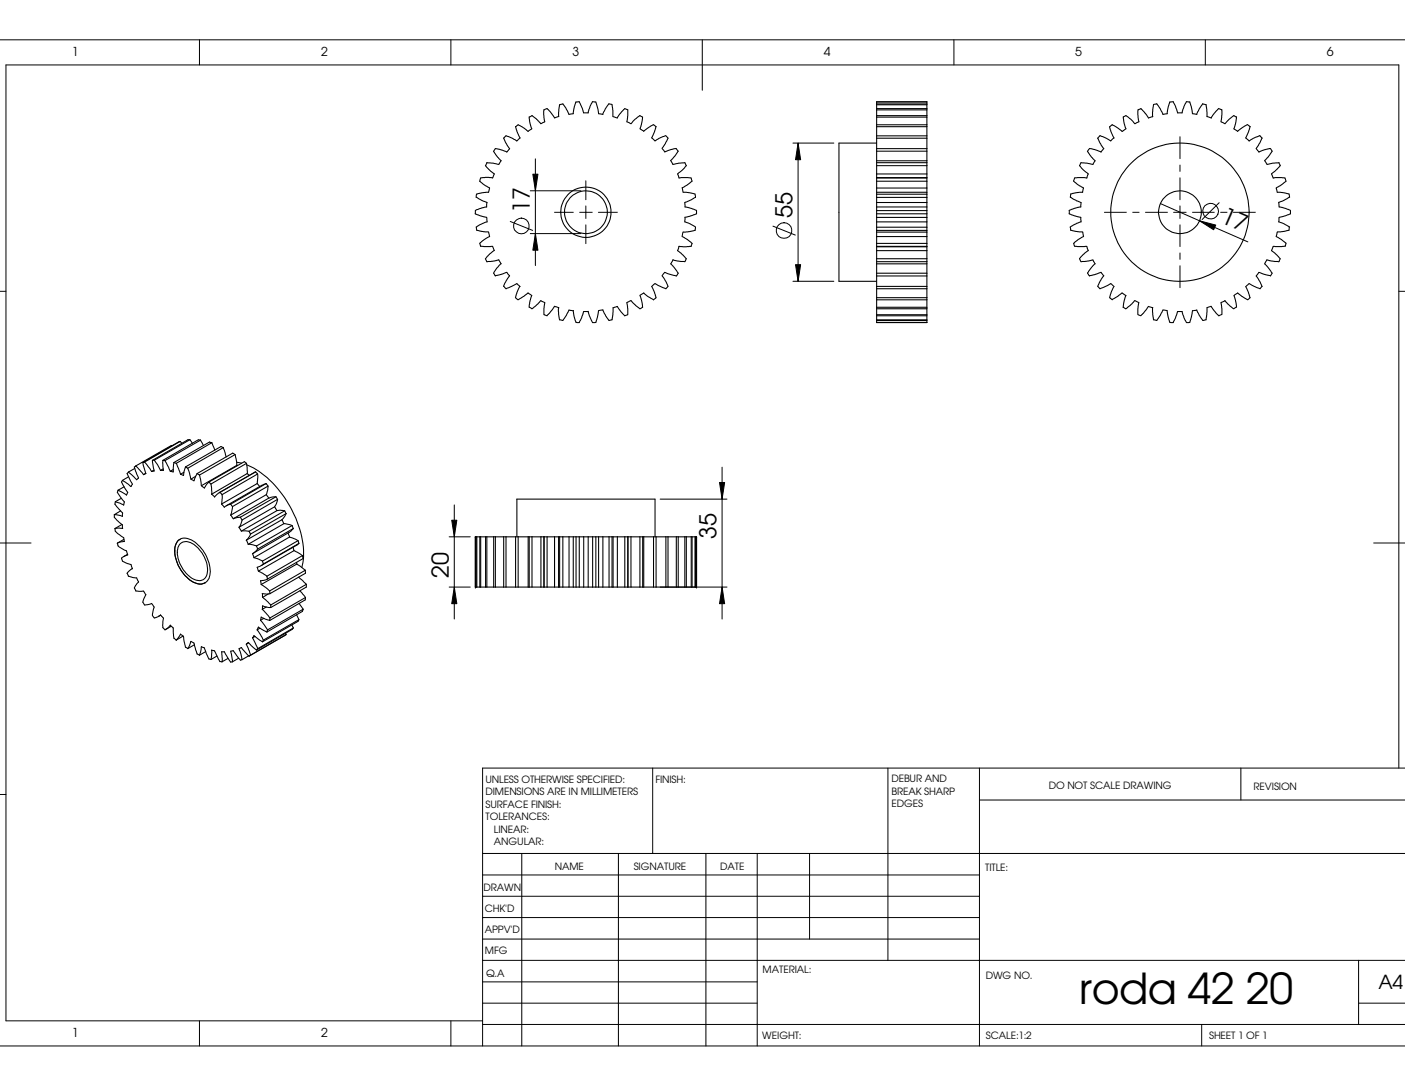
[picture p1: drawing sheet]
<svg xmlns="http://www.w3.org/2000/svg" width="279mm" height="216mm" viewBox="0 0 279 216" stroke-linecap="round" stroke-linejoin="round" font-family="sans-serif">
<g fill="none" stroke="#000" stroke-width=".2">
<path d="M-.1 7.9h279.5M39.7 7.9v5M89.7 7.9v5M139.7 7.9v10M189.7 7.9v5M239.7 7.9v5M105.5 37.9h10M106 34.6h1l-.5 3.3zM106.5 31.6v21.2M116.5 35.9v3.8M157.7 28.4h8.1M158.7 28.4l.5 3.3h-1z"/>
<path d="M158.7 28.4v27.5M234.7 27.2v4.3M234.7 32.8v1.3M234.7 35.3v4.4M-.1 57.9h1.3M101.5 44l4.4 1.8M105.5 46.4h10M106.5 46.4l.5 3.3h-1zM110.3 42.2h3.7M115.3 42.2h2.5M116.5 40.9v2.5M116.5 44.7v3.7"/>
<path d="M119 42.2h3.8M153.7 45l4.5 1.7M157.7 55.9h8.1M158.2 52.6h1l-.5 3.3zM219.6 42.2h4.4M225.3 42.2h1.2M227.8 42.2h4.4M230.8 40.5l17.4 7.6M233.4 42.2h2.5M234.7 40.9v2.5M234.7 44.7v4.3M234.7 50.3v1.3"/>
<path d="M234.7 52.8v4.4M237.2 42.2h4.3M238.5 43.9l3.3 .8-.5 1zM242.4 40.3l-3.3 3.3M242.7 42.2h1.3M245.3 42.2h4.3M278.2 57.9h1.2M131.3 99.2h13.3M143.1 95.9h1l-.5 3.3zM143.6 92.9v30.2M0 107.9h6.2M89.3 106.7h4.2"/>
<path d="M89.3 116.7h4.2M89.8 103.4h1l-.5 3.3zM90.3 116.7l.5 3.3h-1zM90.3 100.4v22.7M131.3 116.7h13.3M143.6 116.7l.5 3.3h-1zM273.2 107.9h6.2M-.1 157.9h1.3M129.8 152.7v17M176.6 152.7v38.2M194.8 152.7v55.2M194.8 159h84.6"/>
<path d="M246.8 152.7v6.3M278.2 152.7v-139.8h-277v190h94.8M279.4 152.7h-183.4v55.2M96 169.7h183.4M96 173.9h98.8M96 178.2h98.8M103.8 169.7v38.2M123 169.7v38.2M140.4 169.7v38.2M150.6 169.7v38.2M161 169.7v17M96 182.4h98.8"/>
<path d="M96 186.7h98.8M96 190.9h183.4M96 195.2h54.6M96 199.4h54.6M270.2 199.4h9.2M270.2 190.9v12.8M0 207.9h279.4M39.7 202.9v5M89.7 202.9v5M96 203.7h183.4M239 203.7v4.2"/>
<circle cx="103.7" cy="44.9" r="1.57"/>
<circle cx="155.9" cy="45.8" r="1.56"/>
<circle cx="240.7" cy="42" r="1.57"/>
</g>
<g fill="none" stroke="#000" stroke-width=".21">
<path d="M94.8 38.6a.73 .73 0 0 0 .5 1l1.6 .7M95.4 36l1.5 1.1a.57 .57 0 0 1 .3 1v.1l-1.3 .1-1.1 .3M96.5 32.9l1.4 1.3a.45 .45 0 0 1 .4 .4 .45 .45 0 0 1-.2 .5l-.1 .3M98 35.3h-2.3l-.3 .7M98.1 30.1l1 1.3a.63 .63 0 0 1 .4 .9 .63 .63 0 0 1-.9 .3l-1.1-.2a.55 .55 0 0 0-.9 .4v.1M100.2 27.4l.8 1.7a.43 .43 0 0 1 .3 .4 .43 .43 0 0 1-.3 .5l-.2 .2-1.8-.6a.58 .58 0 0 0-.8 .5M102.5 25.1l.7 1.9a.52 .52 0 0 1-.2 .9l-.3 .1-1.1-.7a.82 .82 0 0 0-1.4 .1v.1M102.5 25.2l.2-.1a.56 .56 0 0 1 1 0l1.3 1M105.2 23.2l.4 1.9a.51 .51 0 0 1 .1 .6 .51 .51 0 0 1-.5 .3l-.2 .1M105.2 23.3l.3-.1a.52 .52 0 0 1 .8 .2l1.2 1.2M110.3 23.4l-1.1-1.4a.57 .57 0 0 0-.5-.4 .57 .57 0 0 0-.6 .5l.1 1.6a.4 .4 0 0 1 .1 .5 .4 .4 0 0 1-.4 .2l-.3 .2M111.1 23.2l-.8 .3"/>
<path d="M113.1 22.7l-.8-1.6a.57 .57 0 0 0-.7-.4 .57 .57 0 0 0-.4 .7l-.1 1.8M116 22.4l-.5-1.5a.57 .57 0 0 0-.6-.7 .57 .57 0 0 0-.6 .7l-.3 1.7-.8 .1M117.8 20.2l-.5 .9-.3 1.3h-.9M117.9 20.2l.6 .1 .5 2.3h.5a.31 .31 0 0 0 .4 .1 .31 .31 0 0 0 .1-.3l1.1-1.8M121.1 20.7l.6 .1M121.7 20.8l.2 2.4M121.9 23.2h.2a.54 .54 0 0 0 .6 .2 .54 .54 0 0 0 .4-.5l.9-1a.49 .49 0 0 1 .8-.1v2a.53 .53 0 0 0 .5 .7l.2 .1 1.2-1.3a.57 .57 0 0 1 .5-.3 .57 .57 0 0 1 .6 .3M127.8 23.3l-.3 1.8a.54 .54 0 0 0-.1 .6 .54 .54 0 0 0 .5 .3l.1 .1 1.3-1a.6 .6 0 0 1 .6-.3 .6 .6 0 0 1 .5 .5l-.8 2.1M129.6 27.4l.7 .6M131.7 29.5l.5 .7M132.4 27l-1.4 .5-.7 .5M132.4 27l.2 .2a.58 .58 0 0 1-.1 .9l-.8 1.4"/>
<path d="M133.4 32l.4 .7 1.8-.3a.61 .61 0 0 1 .8 .5l-.3 .5-1.4 1.2 .3 .7 2.4 .1M134.5 29.5l-1.1 .2-1.2 .5M134.5 29.5l.3 .6M134.9 30.1l-.8 1.1-.8 .7M135.7 37.4l.1 .8M135.8 38.2l1.4 .1 1 .3M137.5 35.4l.1 .6M137.6 36l-.9 .8-1.1 .5M138.2 38.6a.57 .57 0 0 1-.3 .9l-1.7 .8v.8l2.3 .7M174.3 38.2v.4M174.3 35.3v.1M174.3 28.4h-7.5v27.5h7.5"/>
<path d="M174.3 23v.3M174.3 21.6v.2M174.3 20.7v.1M174.3 20.3h10M174.3 35.3h10M174.3 20.3v.4M174.3 20.8v.8M174.3 21.8v1.2M174.3 23.3v12M174.3 35.4v2.8M174.3 38.6v24M174.3 39.2h10"/>
<path d="M174.3 38.6h10M174.3 38.2h10M174.3 37.4h10M174.3 36h10M174.3 35.4h10M174.3 32.3h10M174.3 32.9h10M174.3 34.6h10M174.3 29.5h10M174.3 30.1h10M174.3 32h10M174.3 27.5h10"/>
<path d="M174.3 27h10M174.3 25.2h10M174.3 24.8h10M174.3 23h10M174.3 23.3h10M174.3 21.8h10M174.3 21.6h10M174.3 20.8h10M174.3 20.7h10M184.3 38.2v.4M184.3 35.3v.1M184.3 23v.3"/>
<path d="M184.3 21.6v.2M184.3 20.7v.1M184.3 20.3v.4M184.3 20.8v.8M184.3 21.8v1.2M184.3 23.3v12M184.3 35.4v2.8M184.3 38.6v21M212.9 38.6a.51 .51 0 0 0 .3 .8l1.8 .9-.1 .8-2.3 .7M213.5 36l1.5 1.1a.53 .53 0 0 1 .5 .4 .53 .53 0 0 1-.2 .6v.1M215.3 38.2l-1.1 .1-1.3 .3M218.3 27.5l.9 1.6a.43 .43 0 0 1 .2 .4 .43 .43 0 0 1-.2 .4l-.3 .3-1.4-.5a.71 .71 0 0 0-1.2 .4l1.1 1.5a.42 .42 0 0 1 .2 .7l-.3 .4-1.7-.3a.61 .61 0 0 0-.9 .5l.4 .5 1.3 1.2-.1 .3a.38 .38 0 0 1-.2 .4 .38 .38 0 0 1-.4 0h-1.9l-.3 .7"/>
<path d="M218.7 27l-.4 .5M218.7 27l1.4 .5 .8 .5M220.6 25.2l.9 2.2-.6 .6M221.2 24.8l-.5 .4M223.4 23.2l.2 1.7a.67 .67 0 0 1 .2 .8 .67 .67 0 0 1-.7 .3l-2-1.2M226.9 21.6l-.6 .2 .1 1.9a.41 .41 0 0 1 0 .4 .41 .41 0 0 1-.3 .3l-.4 .2-1.3-1.3a.6 .6 0 0 0-1 0M230 20.7a.54 .54 0 0 0-.5 .1 .54 .54 0 0 0-.2 .5l-.1 1.9h-.2a.54 .54 0 0 1-.6 .2 .54 .54 0 0 1-.4-.5l-1.1-1.3M233.3 20.2h-.3a.49 .49 0 0 0-.5 .7l-.4 1.7h-.4a.53 .53 0 0 1-.7-.5l-1-1.5M233.3 20.2l.9 2.2h.9l.4-1.3 .4-.9M236 20.2l.6 .1M236.6 20.3l.5 1.9a.54 .54 0 0 0 .7 .5h.2l.5-1.1 .7-1M239.2 20.7l.7 .1"/>
<path d="M239.8 20.8l.2 2.4M242.4 21.5l-1 1.1-.5 .9-.9-.3M242.4 21.6l.6 .2M243 21.8l-.1 1.7a.58 .58 0 0 0 .3 .9l.4 .2 1.3-1.3a.61 .61 0 0 1 .9-.1l.1 .1M245.9 23.2l-.1 1-.4 1.4M248.1 24.8l-2 1.3-.7-.5M248.1 24.8l.5 .4M248.6 25.1l-.6 1.7a.67 .67 0 0 0-.2 .7 .67 .67 0 0 0 .7 .4l2-.9M250.6 27l.4 .5M251 27.4l-.8 1.6a.64 .64 0 0 0-.3 .6 .64 .64 0 0 0 .5 .5l2.2-.6M252.6 29.5l.2 .3a.72 .72 0 0 1-.3 1l-.5 .6a.64 .64 0 0 0-.4 .7 .64 .64 0 0 0 .7 .5l2-.3 .2 .3a.69 .69 0 0 1-.5 1l-.6 .5a.65 .65 0 0 0-.5 .6 .65 .65 0 0 0 .4 .6l2.2 .1a.58 .58 0 0 1 .2 .6 .58 .58 0 0 1-.5 .4l-1 .7a.43 .43 0 0 0-.4 .3 .43 .43 0 0 0 .1 .5l.1 .3 1.8 .2a.53 .53 0 0 1 .5 .2 .53 .53 0 0 1 .1 .6l-2.1 1.1M94.7 45.1l.1 .7"/>
<path d="M94.8 45.8l1 .2 1.2 .1a.68 .68 0 0 1 .3 .8 .68 .68 0 0 1-.6 .5l-.9 .6a.58 .58 0 0 0-.2 1M95.6 48.9l2.4 .1 .3 .8M96.5 51.4l.3 .6 2.4-.3M96.8 40.2v.9l-1 .2-1.2 .5-.1 .7 2.3 .7 .1 .9-1.4 .5-.8 .6M98.3 49.8l-.8 .6-.9 1M98.5 54.8l1.7-.4a.58 .58 0 0 1 1 .3l.1 .2M99.2 51.6l.5 .9M99.6 52.4l-.9 1a.89 .89 0 0 0-.3 1.3l.1 .2M101.3 54.8l-1 1.6a.66 .66 0 0 0 .3 1l1.6-.7a.62 .62 0 0 1 1.1 .1l.1 .2M103.4 56.9l-.7 1.8a.57 .57 0 0 0 .3 .9M105 58.3l.7 .5-.3 .9-.2 1.4M105 58.3l-2 1.3"/>
<path d="M125.5 59.7l1.4 1.4a.54 .54 0 0 0 .9 0M125.5 59.8l-.3 .1a.63 .63 0 0 0-.4 .9v1.7M127.3 58.8l.5 2.2M129.6 56.9h.1a.63 .63 0 0 1 1.1-.2l1.1 .5a.63 .63 0 0 0 .9-.3M129.6 57l.7 1.8a.59 .59 0 0 1-.3 .8l-1.3-.8-.7-.5-.7 .4M131.7 54.9l1.1 2M133.8 51.7l-.1 .3a.41 .41 0 0 0-.3 .4 .41 .41 0 0 0 .3 .4l1.1 1.5M134.9 54.3l-.1 .1a.52 .52 0 0 1-.9 .3l-1.7-.6-.5 .7M135 49h2.5M135 49v.3a.41 .41 0 0 0 0 .7l1.4 1.4M135.7 47l1.4 1a.61 .61 0 0 1 .3 .9M136.2 43.2v.9l1.1 .4 1 .6"/>
<path d="M136.5 51.4l-.3 .6-1.5-.1-.9-.3M138.3 45.2a.51 .51 0 0 1-.5 .7l-2 .2-.2 .9M138.5 41.9v.6l-1.3 .5-1 .2M174.3 49.1h10M174.3 41.9h10M174.3 42.5h10M174.3 41.1h10M174.3 43.2h10M174.3 40.3h10M174.3 45.2h10M174.3 45.8h10M174.3 44.1h10"/>
<path d="M174.3 46.1h10M174.3 47h10M174.3 48.4h10M174.3 49h10M174.3 51.4h10M174.3 52h10M174.3 49.8h10M174.3 52.5h10M174.3 54.3h10M174.3 54.9h10M174.3 56.9h10M174.3 57.4h10"/>
<path d="M174.3 59.2h10M174.3 59.6h10M184.3 59.6v1.5M212.6 42.5l2.3 .7 .1 .9-.8 .3-1.4 .7M212.6 41.9v.6M212.9 45.2v.6M212.9 45.8l2.4 .3 .2 .9M215.5 47l-1.5 1a.55 .55 0 0 0-.5 .6 .55 .55 0 0 0 .7 .4h1.9l.1 .3a.4 .4 0 0 1 .2 .4 .4 .4 0 0 1-.3 .3l-1 .9a.61 .61 0 0 0-.4 .5 .61 .61 0 0 0 .4 .6l1.7-.2a.42 .42 0 0 1 .5-.1 .42 .42 0 0 1 .3 .4 .48 .48 0 0 1-.3 .8l-.8 1a.57 .57 0 0 0 .2 1M216.6 54.8l1.8-.5a.57 .57 0 0 1 1 .4l.1 .1M219.5 54.9l-.5 .6-.5 1a.55 .55 0 0 0 .2 .9l1.9-.9a.73 .73 0 0 1 .9 .4M221.1 59.6l1.4-.9a.73 .73 0 0 1 .8-.4 .73 .73 0 0 1 .6 .5l-.5 2.1a.48 .48 0 0 0 .4 .4 .48 .48 0 0 0 .5-.3l1-.8a.61 .61 0 0 1 1-.1l.1 .1M221.5 57l-.7 1.7a.58 .58 0 0 0 .4 .9"/>
<path d="M248.1 59.6l-1.4-.9a.64 .64 0 0 0-.9-.3 .64 .64 0 0 0-.2 .9l.2 .9a.67 .67 0 0 1 .1 .7 .67 .67 0 0 1-.6 .4l-1.2-1a.65 .65 0 0 0-.7-.4 .65 .65 0 0 0-.6 .4l.2 2.2-.6 .3M248.6 59.2l-.5 .4M251 56.9l-.4 .5-1.7-.7a.68 .68 0 0 0-1.1 .2l-.1 .1 .6 1.2 .2 1M251.9 51.6l-.2 .4a.54 .54 0 0 0 .2 .9l1 1.4M252.6 54.8l-1.8-.5a.46 .46 0 0 0-.7 .2 .45 .45 0 0 0-.2 .5 .45 .45 0 0 0 .2 .3l.9 1.6M253 54.3l-.4 .6M254.3 40.2l.1 .9 2.2 .7M254.6 51.4l-.3 .6-2.3-.3M255.5 48.9l-2 .1a.66 .66 0 0 0-.6 .6 .66 .66 0 0 0 .6 .7l1.1 1.1M255.7 48.4l-.1 .6M256.3 45.8l-1 .2-1.2 .1-.2 .4a.45 .45 0 0 0 .2 .7l1.6 1.1M256.6 41.9v.6l-2.1 .7-.2 .1v.8l1.6 .7a.63 .63 0 0 1 .4 1"/>
<path d="M105.2 61l.1 .1a.76 .76 0 0 0 1.2-.2l.6-.6a.69 .69 0 0 1 .6-.4 .69 .69 0 0 1 .6 .4l-.1 2.1 .6 .4M110.3 60.9l.8 .3M110.3 60.9l-1.5 1.8M111.1 61.1v1.8a.6 .6 0 0 0 .5 .7 .59 .59 0 0 0 .8-.5l.5-1a.45 .45 0 0 1 .3-.4 .45 .45 0 0 1 .5 0h.3l.3 1.9 .3 .5h.1h.5l.9-2.2h.9M119.9 61.6l.9 1.7a.56 .56 0 0 0 .7 .3 .56 .56 0 0 0 .3-.7l.1-1.7 .3-.1a.46 .46 0 0 1 .8 .2l.9 1.1a.6 .6 0 0 0 .9 .2M119.9 61.6l-.9 .2-.3 1.7-.2 .6h-.2h-.4l-.1-.1-.8-2.1M174.3 62.6v.2M174.3 63.6v.1M174.3 64.1h10M174.3 62.8v.8M174.3 63.7v.4M174.3 61.1h10"/>
<path d="M174.3 61.4h10M174.3 62.6h10M174.3 62.8h10M174.3 63.6h10M174.3 63.7h10M184.3 62.6v.2M184.3 63.6v.1M184.3 61.1v1.5M184.3 62.8v.8M184.3 63.7v.4M226.3 62.6l.6 .2M226.5 60.2l-.2 1.1v1.2"/>
<path d="M226.9 62.7l1.1-1.2a.67 .67 0 0 1 .5-.5 .67 .67 0 0 1 .7 .3l.2 2.3M232.1 61.8l-.2-.1a.7 .7 0 0 0-1 .6l-.6 1.1a.38 .38 0 0 1-.3 .3 .38 .38 0 0 1-.4-.1h-.2M232.1 61.8l.5 2.3M232.7 64.1h.6l.9-2.2h.9l.4 1.3 .4 .9M239.2 63.7l-1-1.6a.43 .43 0 0 0-.2-.4 .43 .43 0 0 0-.5 0l-.4 .1-.5 2.3h-.6M239.9 63.6l-.7 .1M240.8 60.9l-.8 .3-.2 2.3M240.9 60.9l1.5 1.9M22.9 99.7v.1a1.8 1.8 0 0 0 .9 1.5l.6 .7-.1 .7-1.6-.4M23.5 97.5l-.2 .4 1 1.5a.85 .85 0 0 1 .3 1l-1.7-.7M24.1 99.1l-1.2 .6M24.3 95.5l-.1 .3 1.2 2.1-.2 .4-.1 .1-1.6-.9"/>
<path d="M24.7 96.8l-1.2 .7M25.5 93.9l-.2 .2 1 2.2-.2 .4-1.8-1.2M25.6 94.8l-1.3 .7M26.8 93.1l-1.3 .8M27 92.6l-.3 .2 .9 2.2-.4 .4-1.7-1.5M27 92.6l1.5 1.8M28.4 91.9l.6 2.2-.5 .3M28.7 91.9h-.3M28.7 91.9l1.4 1.8M29 94.1l-.5 .3M30.3 91.5l.3 2.1-.5 .1M30.6 93.5l-.5 .2"/>
<path d="M30.7 91.5h-.4M30.7 91.5l1.2 2M32.4 91.5l.1 2h-.6M32.4 91.5l.4 .1M32.4 93.2l-.5 .3M32.8 91.6l1.1 2.1M34.2 88.6h-.1l-7.1 4M34.5 93.3l-.6 .4M34.6 91.9l-.1 1.9-.6-.1M34.6 91.9l.5 .2M35.1 92.1l.8 2.2M35.8 87.8l.4 .3"/>
<path d="M35.8 87.8l-7.4 4.1M35.8 87.8l-7.1 4.1M36.6 93.9l-.7 .4M36.9 92.8l-.4 1.7-.6-.2M36.9 92.8l.4 .3M37.3 93.1l.7 2.1M37.8 87.4l.5 .7M37.8 87.4l-7.1 4.1M37.8 87.4h-.4l-7.1 4.1M38.9 94.7l-.9 .5M39.2 94.1l-.6 1.5-.6-.4M39.2 94.1l.5 .3"/>
<path d="M39.7 94.4l.3 2.2M39.9 87.5l.6 1.1M39.9 87.5l-.4-.1-7.1 4.1M39.9 87.5l-7.1 4.1M41.5 95.8l.5 .4M41.5 95.8l-.9 1.2-.6-.4M42 96.2l.1 2.1M42.1 98.3l.6 .5 .6-.6a.47 .47 0 0 1 .5-.2 .47 .47 0 0 1 .4 .3M42.1 88l.6 1.5M42.1 88l-.4-.1-7.1 4M42.1 88l-7 4.1M44.2 98.3l-.1 1.9"/>
<path d="M44.4 89l.6 1.8M44.4 89l-.5-.2-7 4M44.4 89l-7.1 4.1M46.7 90.4l.4 2.1M46.7 90.4l-.4-.3-7.1 4M46.7 90.4l-7 4M47.1 91.9l.9 .2M47.1 92.5h.1M47.1 92.5l-7.1 4.1M49 92.1l.1 2M49 92.1l-.4-.3-7.1 4M49 92.1l-7 4.1"/>
<path d="M49.1 92.4a19 19 0 0 1 9.4 10 16.3 16.3 0 0 1 1.5 10.4M49.1 94.1l.5 .4M49.1 94.1l-7 4.2M50.8 93.8l.4 .4M50.8 93.8l-.1 .1M50.8 93.8l-7.2 4.2M51.1 96.1l.5 .6M51.1 96.1l-7 4.1M51.2 94.2l-.1 1.9M51.2 94.2l-7 4.1M52.9 96.1l.4 .5M52.9 96.1l-.8 .4-7.1 4"/>
<path d="M52.9 96.1l-7.1 4.1M53 98.3l.5 .7M53 98.3l-7.1 4.1M53.3 96.6l-.3 1.7M53.3 96.6l-7.1 4.1M53.5 99l-7.1 4.1M54.9 98.8l.3 .5M54.9 98.8l-1.4 .2M54.9 98.8l-7.1 4M55.2 99.3l-.2 .8-.4 .7M55.2 99.3l-7.1 4.1M22.7 102.3a1.44 1.44 0 0 0 .8 1.3l.2 .2a1.19 1.19 0 0 1 .7 1.2l-1.5 .1"/>
<path d="M22.9 105.1a1.15 1.15 0 0 0 .8 1.2l.3 .2a1.08 1.08 0 0 1 .7 1.2l-1.4 .3M23.3 108l.1 .1a1.07 1.07 0 0 0 .9 1l.2 .1a1.13 1.13 0 0 1 .9 1.1l-.3 .1a.97 .97 0 0 0-.9 .7v.1a1.08 1.08 0 0 0 1 .8l.2 .1a1 1 0 0 1 .9 .9M24 101.6l-1.3 .7M24.3 104.3l-1.4 .8M24.6 107.2l-1.3 .8M25.4 110.2l-.8 .5M26.3 113l-.6 .5a.69 .69 0 0 0-.2 1.1l1.1 .3a.68 .68 0 0 1 .8 .6l.2 .2-.4 .4a.86 .86 0 0 0-.3 1.1l.1 .3 1.2 .1a.72 .72 0 0 1 .8 .6l-.3 .5a1.04 1.04 0 0 0-.1 1.3v.1a.79 .79 0 0 0 1.1 0 .51 .51 0 0 1 .5 0 .51 .51 0 0 1 .3 .4l.1 .2-.1 .6a1.26 1.26 0 0 0 0 1.3v.1a.73 .73 0 0 0 1-.1 .46 .46 0 0 1 .5-.3 .46 .46 0 0 1 .3 .4l.2 .2-.1 .4a2 2 0 0 0 .2 1.6l.2 .3 .7-.5a.38 .38 0 0 1 .4-.3 .38 .38 0 0 1 .4 .3l.2 .1v1.3a1.11 1.11 0 0 0 .6 1.2M26.3 113l-.1 .1M34.8 109.5a7.4 7.4 0 0 0 4.3 6.5l.9 .1 .8-.2M35.5 107.4a2.82 2.82 0 0 1 3.6 .7 7.5 7.5 0 0 1 2.6 6.2 2.07 2.07 0 0 1-3.3 1.4 7.3 7.3 0 0 1-3.5-7.2zM35.8 107.2a2.36 2.36 0 0 0-1 2.3M35.8 107.2h.1"/>
<path d="M35.8 108.1a2.05 2.05 0 0 1 2.7 .1 6.3 6.3 0 0 1 2.6 6.2 1.82 1.82 0 0 1-2.9 .6 6.3 6.3 0 0 1-2.8-6.2zM44.1 100.2l.2 .2a.4 .4 0 0 0 .3 .4 .4 .4 0 0 0 .4-.3l.8-.3M45.8 100.2l.4 .5M45.9 102.4l.5 .7M46.2 100.7l-.3 1.7M47.5 104.8l.5 .8M47.8 102.8l-1.4 .3M47.8 102.8l.3 .6M48 105.6h1.5M48.1 103.4l-.6 1.4M49 107.4l.4 .8M49.4 108.2l1.6 .3"/>
<path d="M49.5 105.6l.3 .6M49.8 106.2l-.2 .5-.6 .7M50.5 110.9l1.7 .6M51 108.5l.3 .6M51.3 109.1l-.7 .7a.49 .49 0 0 0-.4 .4 .49 .49 0 0 0 .3 .5v.2M51.4 113.5l1.7 1.1M51.9 116.2l1.7 1.3M52.2 111.5l.2 .6M52.2 118.7l1.6 1.6M52.4 112.1l-1.3 .7 .3 .7M53.1 114.6l.1 .5M53.2 115.1l-1.4 .3 .1 .8"/>
<path d="M53.4 118.1l-1.2 .6M53.6 117.5l.1 .5M53.7 118h-1.5v.7M54.6 100.8l.5 .7M54.6 100.8l-7.1 4M55.1 101.5l.7-.1 .8 .2M55.1 101.5l-7.1 4.1M56 103.3l.5 .8M56 103.3l-7 4.1M56.5 104.1l1.6 .4M56.5 104.1l-7.1 4.1M56.6 101.6l.3 .5"/>
<path d="M56.6 101.6l-7.1 4M56.9 102.1l-.9 1.2M56.9 102.1l-7.1 4.1M57.3 106l.3 .8M57.6 106.8l1.7 .7M57.6 106.8l-7.1 4.1M58.1 104.5l.2 .6M58.1 104.5l-7.1 4M58.3 108.8l.2 .7M58.3 105.1l-.9 .8-7.1 4.1M58.3 105.1l-7 4M58.5 109.5l1.7 .9"/>
<path d="M58.5 109.5l-7.1 4M59 111.8v.3M59 112.1l1.7 1.3M59 112.1l-7.1 4.1M59.3 107.5l.1 .5M59.3 107.5l-7.1 4M59.4 114.7l1.5 1.5M59.4 108l-7.5 4.4M59.4 108l-7 4.1M59.5 120l.8 1.1M59.6 117.4l1.1 1.4M60.2 110.4l.1 .6-7.1 4.1"/>
<path d="M60.2 110.4l-7.1 4.2M60.7 113.4v.6l-7 4M60.7 113.4l-7.1 4.1M60.7 118.8v.5l-7.1 4.1M60.7 118.8l-7 4.1M60.9 116.2l-7.1 4.1M60.9 116.2v.5l-7.1 4.1M94.5 116.7h.1M94.5 106.7h.1M94.5 106.7v10M94.5 116.7h44M94.5 106.7h44"/>
<path d="M94.7 106.7v10M94.8 106.7v10M95.4 106.7v10M95.6 106.7v10M96.6 106.7v10M96.8 106.7v10M98.2 106.7v10M98.5 106.7v10M100.2 106.7v10M100.6 106.7v10M102.5 106.7v10M102.8 106.7v-7.5h27.5v7.5"/>
<path d="M103 106.7v10M105 106.7v10M105.2 106.7v10M105.8 106.7v10M107.6 106.7v10M108.2 106.7v10M108.8 106.7v10M110.3 106.7v10M111.1 106.7v10M111.3 106.7v10M111.9 106.7v10M113.2 106.7v10"/>
<path d="M114 106.7v10M114.6 106.7v10M115.2 106.7v10M116.1 106.7v10M117 106.7v10M117.9 106.7v10M118.5 106.7v10M119 106.7v10M119.9 106.7v10M121.1 106.7v10M121.7 106.7v10M121.9 106.7v10"/>
<path d="M122.8 106.7v10M124.2 106.7v10M124.8 106.7v10M124.9 106.7v10M125.5 106.7v10M127.3 106.7v10M127.8 106.7v10M128 106.7v10M130 106.7v10M130.5 106.7v10M132.4 106.7v10M132.8 106.7v10"/>
<path d="M134.5 106.7v10M134.9 106.7v10M136.2 106.7v10M136.5 106.7v10M137.5 106.7v10M137.6 106.7v10M138.2 106.7v10M138.3 106.7v10M138.5 116.7h.1M138.5 106.7h.1M138.5 106.7v10M32 122.3l-.5 .2"/>
<path d="M34 124.5l-1 .6M35.1 127.3l.8-1.2 .1 .1a.88 .88 0 0 1 .6 1.1l.3 1.4 .4 .2M36.4 126.4l-1.3 .9M37.3 128.9l.7-1.4 .1 .1a.93 .93 0 0 1 .7 1.1l.4 1.3 .5 .3M38.7 128.2l-1.4 .7M39.7 130.3l.3-1.7 .6 .2 .3 .8a1.94 1.94 0 0 0 .9 1.5h.2M40.9 129.5l-1.2 .8M42 131.1l.2-1.8a.89 .89 0 0 1 .9 .9l.6 1.3 .5 .1M43.1 130.4l-1.1 .7M44.2 131.6l-.1-2h.5l1.2 2h.4M45.3 130.9l-1.1 .7M47.5 130.9l-1.3 .7"/>
<path d="M48.1 131.1l-.3 .1-1.4-1.8h-.3l-.2 .1 .3 2.1M49 128.1l.4-.4 1.6 1.5M49 128.1l.8 2.2M49.4 127.8l-.4 .3M49.4 130.4l-1.3 .7M49.5 130.4l-1.5-1.7-.5 .2 .6 2.2M49.8 130.3l-.3 .1M50.2 126.8l.3-.4 1.7 1.2M50.2 126.8l1.1 2.1M50.7 126.5l-.5 .3M51.1 125.2l.3-.5 1.7 .9M51.1 125.2l1.3 2.1"/>
<path d="M51.3 128.9l-.3 .3M51.7 124.9l-.6 .3M51.8 123.3l.1-.6 1.7 .7M51.8 123.3l1.4 1.9M52.2 121.1l1.5 1.8M52.4 127.3l-.2 .3M52.5 122.9l-.7 .4M53 120.7l-.8 .4M53.2 125.2l-.1 .4M53.7 122.9l-.1 .5M53.8 120.8l-1.6-.4v.7M53.8 120.3v.5"/>
<path d="M56.8 125.9l.1 .3M56.9 126.2l-7.4 4.2M56.9 126.2l-7.1 4.1M58 124.2l.3 .6M58.3 124.8l-.2 .3-7.1 4.1M58.3 124.8l-7 4.1M59 122.2l.4 1M59.4 123.2l-.1 .3-7.1 4.1M59.4 123.2l-7 4.1M60.3 121.1l-.1 .4-7.1 4.1M60.3 121.1l-7.1 4.1"/>
<circle cx="116.5" cy="42.2" r="5"/>
<circle cx="116.5" cy="42.2" r="4.3"/>
<circle cx="234.6" cy="42.2" r="4.2"/>
<circle cx="234.6" cy="42.2" r="13.8"/>
</g>
<path d="M106 34.6h1l-.5 3.3zM158.7 28.4l.5 3.3h-1zM106.5 46.4l.5 3.3h-1zM158.2 52.6h1l-.5 3.3zM238.5 43.9l3.3 .8-.5 1zM143.1 95.9h1l-.5 3.3zM89.8 103.4h1l-.5 3.3zM90.3 116.7l.5 3.3h-1zM143.6 116.7l.5 3.3h-1z" fill="#000"/>
<text font-size="8.5" x="214.6" y="199.6">roda 42 20</text>
<g font-size="4.6">
<text x="105.4" y="42.4" transform="rotate(-90 105.4 42.4)">17</text>
<text x="157.6" y="43.3" transform="rotate(-90 157.6 43.3)">55</text>
<text x="242.5" y="44.1" transform="rotate(24 242.5 44.1)">17</text>
<text x="142.5" y="107.2" transform="rotate(-90 142.5 107.2)">35</text>
<text x="89.2" y="114.9" transform="rotate(-90 89.2 114.9)">20</text>
</g>
<text font-size="3.9" x="274.1" y="196.6">A4</text>
<g font-size="2.5">
<text x="14.3" y="11.1">1</text>
<text x="63.8" y="11.1">2</text>
<text x="113.8" y="11.1">3</text>
<text x="163.8" y="11.1">4</text>
<text x="213.8" y="11.1">5</text>
<text x="263.9" y="11.1">6</text>
<text x="14.3" y="206.1">1</text>
<text x="63.8" y="206.1">2</text>
</g>
<g font-size="2">
<text x="96.6" y="155.6">UNLESS OTHERWISE SPECIFIED:</text>
<text x="130.3" y="155.6">FINISH:</text>
<text x="177.3" y="155.5">DEBUR AND</text>
<text x="96.6" y="158.1">DIMENSIONS ARE IN MILLIMETERS</text>
<text x="96.6" y="160.6">SURFACE FINISH:</text>
<text x="177.3" y="158">BREAK SHARP</text>
<text x="177.3" y="160.5">EDGES</text>
<text x="208.6" y="156.9">DO NOT SCALE DRAWING</text>
<text x="249.3" y="157.1">REVISION</text>
<text x="96.6" y="163.1">TOLERANCES:</text>
<text x="98.2" y="165.6">LINEAR:</text>
<text x="98.2" y="168.1">ANGULAR:</text>
<text x="110.3" y="173">NAME</text>
<text x="126" y="172.9">SIGNATURE</text>
<text x="143.2" y="172.9">DATE</text>
<text x="195.9" y="173.2">TITLE:</text>
<text x="96.2" y="177">DRAWN</text>
<text x="96.4" y="181.3">CHK'D</text>
<text x="96.4" y="185.4">APPV'D</text>
<text x="96.4" y="189.7">MFG</text>
<text x="96.6" y="194.1">Q.A</text>
<text x="151.6" y="193.5">MATERIAL:</text>
<text x="196" y="194.6">DWG NO.</text>
<text x="151.6" y="206.5">WEIGHT:</text>
<text x="196" y="206.6">SCALE:1:2</text>
<text x="240.5" y="206.6">SHEET 1 OF 1</text>
</g>
</svg>
